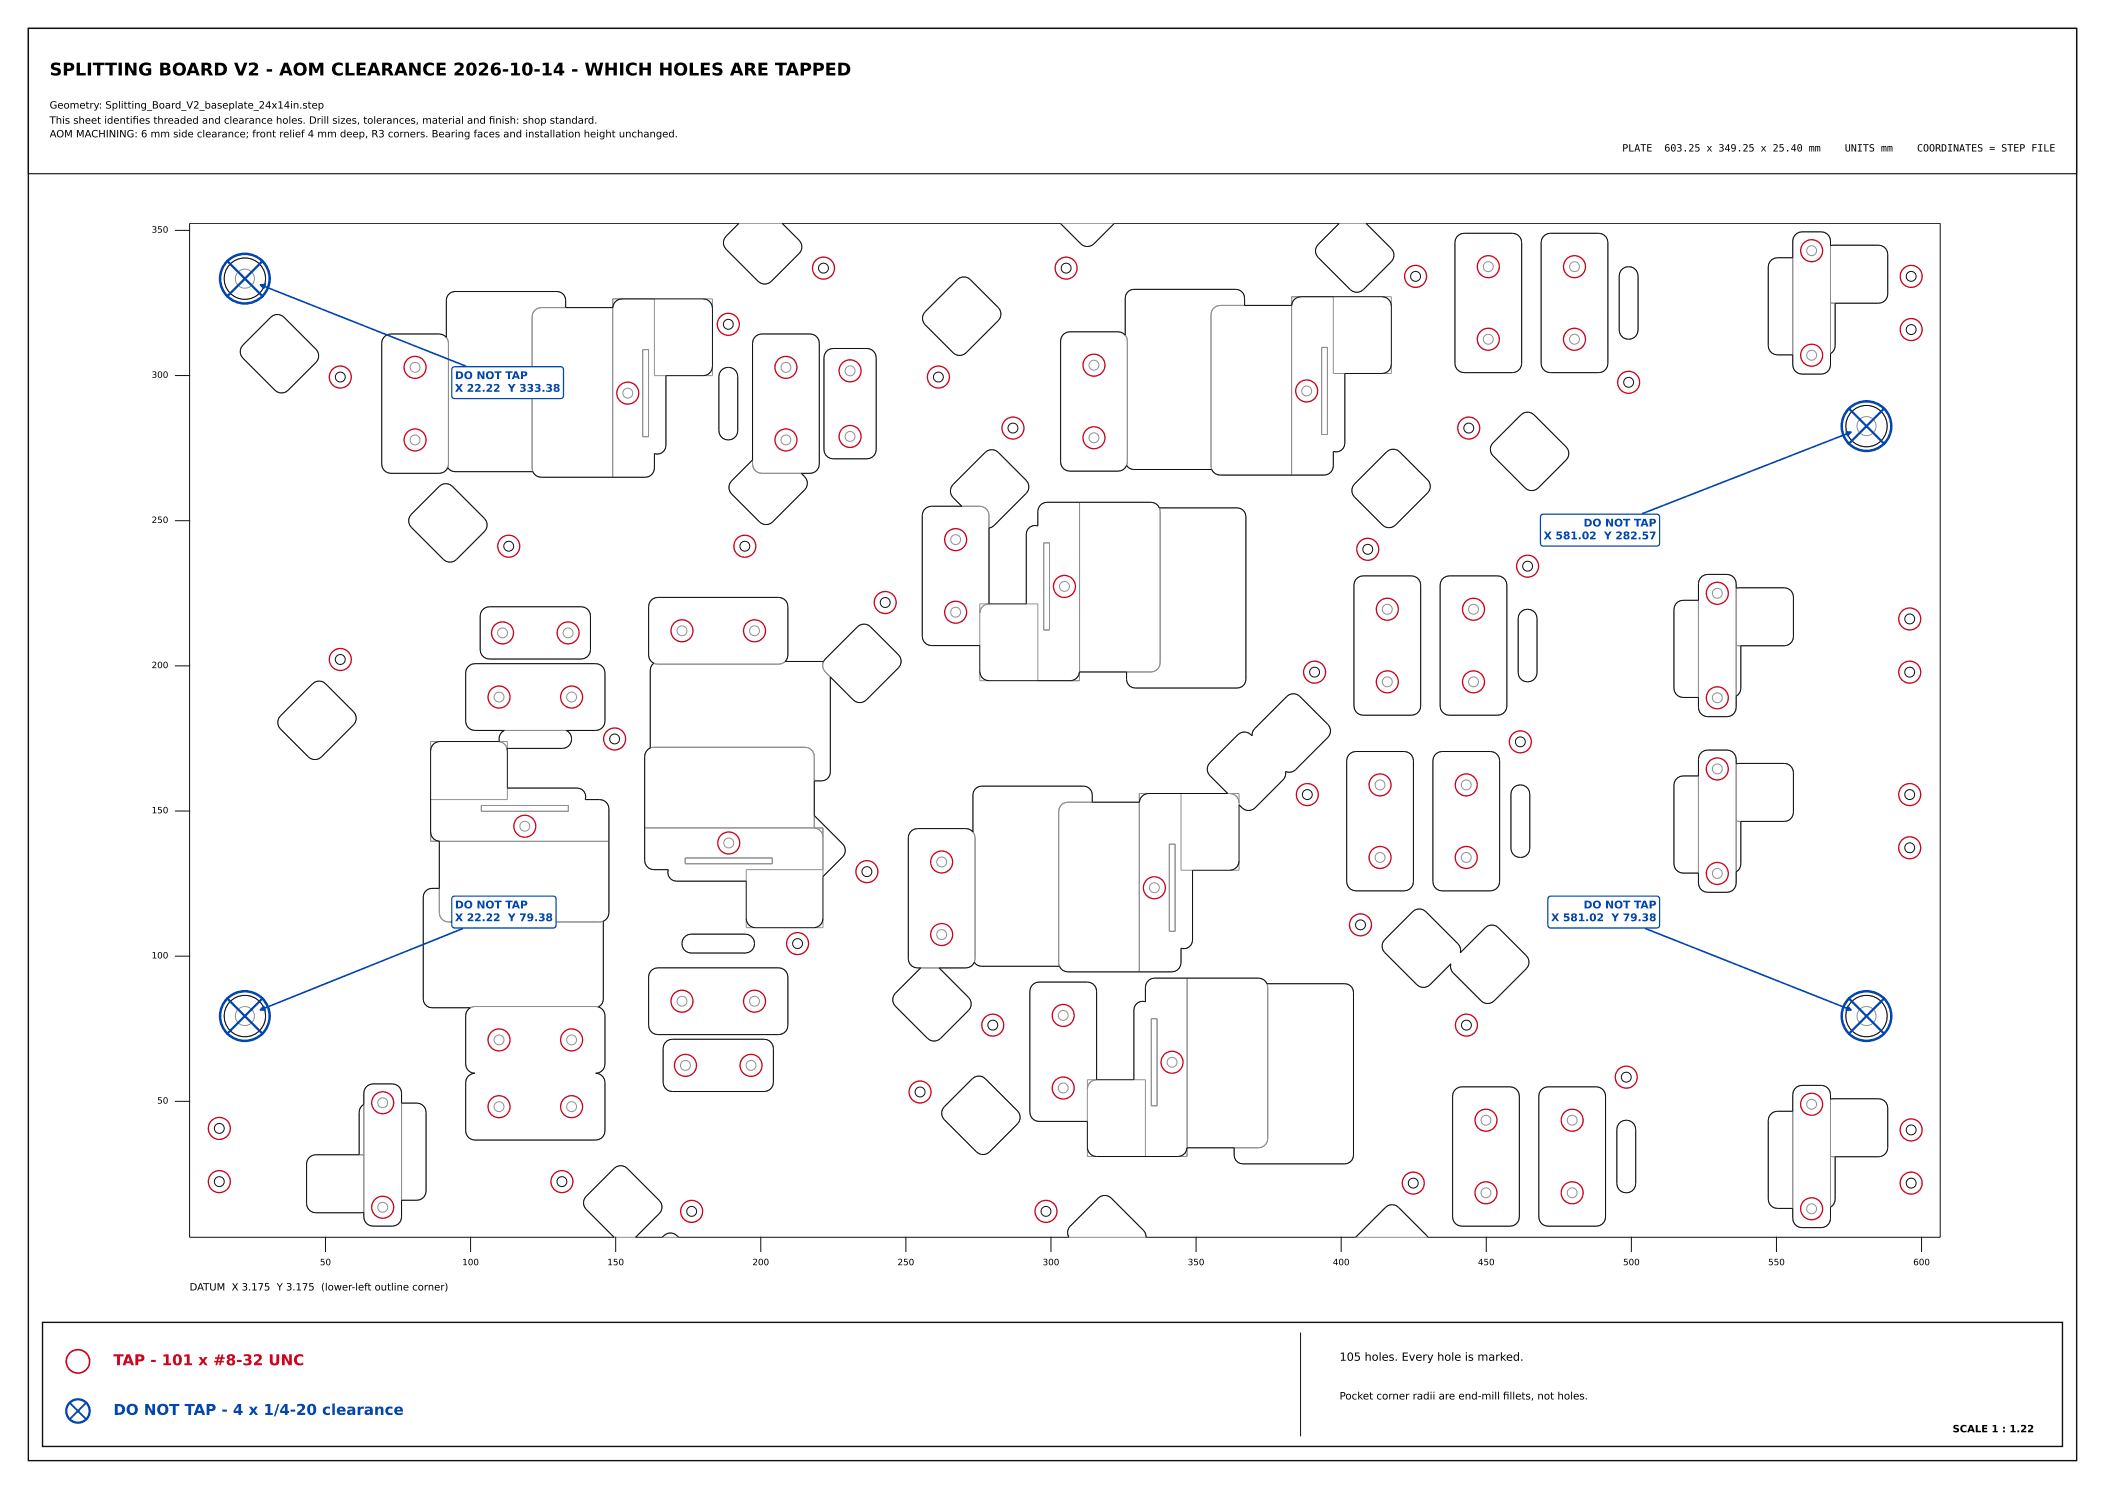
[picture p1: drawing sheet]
<svg xmlns="http://www.w3.org/2000/svg" width="594mm" height="420mm" viewBox="0 0 594 420" stroke-linecap="round" stroke-linejoin="round" font-family="sans-serif">
<g fill="none" stroke="#909090" stroke-width=".28">
<path d="M208.5 63h12.2l4.8 4.8a2.6 2.6 0 0 1 0 3.7l-7.9 7.9a2.6 2.6 0 0 1-3.6 0l-9.1-9.1a2.6 2.6 0 0 1 0-3.7zM299.2 63h15.3l-5.8 5.8a2.6 2.6 0 0 1-3.7 0zM372 68.9l5.9-5.9h7.6l7.1 7.1a2.6 2.6 0 0 1 0 3.7l-7.9 7.9a2.6 2.6 0 0 1-3.7 0l-9-9.1a2.6 2.6 0 0 1 0-3.7zM411.6 66.3l1.6-.5h13.6a2.6 2.6 0 0 1 2.6 2.6v34.1a2.6 2.6 0 0 1-2.6 2.6h-13.6a2.6 2.6 0 0 1-2.6-2.6v-34.1l.1-.8zM435.4 66.9l1.3-1 .8-.1h13.6a2.6 2.6 0 0 1 2.6 2.6v34.1a2.6 2.6 0 0 1-2.6 2.6h-13.6a2.6 2.6 0 0 1-2.6-2.6v-34.1zM457.4 76.3a2.68 2.68 0 0 1 3-1 2.68 2.68 0 0 1 1.8 2.5v15.3a2.66 2.66 0 0 1-2.6 2.6 2.66 2.66 0 0 1-2.7-2.6v-15.3zM505.9 72.7h-4.3a2.6 2.6 0 0 0-2.6 2.6v22.2a2.6 2.6 0 0 0 2.6 2.6h4.3M507 65.9l1.5-.5h5.4a2.6 2.6 0 0 1 2.6 2.6v34.9a2.6 2.6 0 0 1-2.6 2.6h-5.4a2.6 2.6 0 0 1-2.6-2.6v-34.9l.1-.8zM516.5 69.3l13.6-.1a2.6 2.6 0 0 1 2.6 2.6v11.1a2.6 2.6 0 0 1-2.6 2.6l-13.6-.1M68.5 97.3l7.9-7.8a2.6 2.6 0 0 1 3.7 0l9.1 9a2.6 2.6 0 0 1 0 3.7l-7.9 7.9a2.6 2.6 0 0 1-3.7 0l-9.1-9.1a2.6 2.6 0 0 1 0-3.7zM126.5 96.8a2.6 2.6 0 0 0-2.6-2.6h-13.6a2.6 2.6 0 0 0-2.6 2.6v34.1a2.6 2.6 0 0 0 2.6 2.6h13.6a2.6 2.6 0 0 0 2.6-2.6M126.5 96.8v34.1"/>
<path d="M159.6 86.8a3.8 3.8 0 0 0-1-4.1l-1.4-.5h-28.8a2.46 2.46 0 0 0-2.5 2.5v10.4l.6 1.7M175.5 84.3a2.6 2.6 0 0 0-2.6 2.5h-20.2a2.6 2.6 0 0 0-2.6 2.6v42.6M181.4 98.6h1.6v24.6h-1.6zM198.4 84.3h2.6v2.6a2.6 2.6 0 0 0-2.6-2.6zM212.9 95.3l1.3-1 .8-.1h13.6a2.6 2.6 0 0 1 2.6 2.6v34.1a2.6 2.6 0 0 1-2.6 2.6h-13.6a2.6 2.6 0 0 1-2.6-2.6v-34.1zM233 99.4l1.3-1 .8-.1h9.5a2.6 2.6 0 0 1 2.6 2.6v25.9a2.6 2.6 0 0 1-2.6 2.6h-9.5a2.6 2.6 0 0 1-2.6-2.6v-25.9zM261.1 87.9l9-9a2.6 2.6 0 0 1 3.7 0l7.9 7.9a2.6 2.6 0 0 1 0 3.6l-9.1 9.1a2.6 2.6 0 0 1-3.6 0l-7.9-7.9a2.6 2.6 0 0 1 0-3.7zM318.1 96.2a2.6 2.6 0 0 0-2.6-2.6h-13.6a2.6 2.6 0 0 0-2.6 2.6v34.1a2.6 2.6 0 0 0 2.6 2.6h13.6a2.6 2.6 0 0 0 2.6-2.6M318.1 96.2v34.1M351.2 86.1a3.8 3.8 0 0 0-1-4l-1.5-.5h-28.7a2.46 2.46 0 0 0-2.5 2.5v10.4l.6 1.7M364.5 86.1v47.9M364.5 86.1v-2.4h11.7v21.6h3.3v19.7a2.46 2.46 0 0 1-3.3 2.3v4.1a2.6 2.6 0 0 1-2.6 2.6h-29.3a2.6 2.6 0 0 1-2.6-2.6"/>
<path d="M364.5 86.1h-20.2a2.6 2.6 0 0 0-2.6 2.6v42.7M367.1 83.7a2.6 2.6 0 0 0-2.6 2.4M372.9 98h1.7v24.6h-1.7zM390 83.7h2.6v2.6a2.6 2.6 0 0 0-2.6-2.6zM517.9 85.5v12a2.6 2.6 0 0 1-1.4 2.3M198.4 106a2.6 2.6 0 0 0 2.6-2.6v2.6zM203.9 104.1a2.67 2.67 0 0 1 4.3 2.1v15.3a2.66 2.66 0 0 1-2.7 2.6 2.66 2.66 0 0 1-2.6-2.6v-15.3l.1-.8zM390 105.3a2.6 2.6 0 0 0 2.6-2.6v2.6zM124 137.2a2.6 2.6 0 0 1 3.6 0l9.1 9a2.6 2.6 0 0 1 0 3.7l-7.9 7.9a2.6 2.6 0 0 1-3.7 0l-9-9.1a2.6 2.6 0 0 1 0-3.6zM126.5 130.9l-.2 1a2.46 2.46 0 0 0 2.1 1.1h22l-.3-1M150.1 132a2.6 2.6 0 0 0 2.6 2.6h29.4a2.6 2.6 0 0 0 2.6-2.6v-4a2.46 2.46 0 0 0 3.2-2.4v-19.6h-3.2v-21.7h-11.8v50.3M212.4 129.7l-6 6a2.6 2.6 0 0 0 0 3.6l7.9 7.9a2.6 2.6 0 0 0 3.7 0l9.1-9a2.6 2.6 0 0 0 0-3.7l-1-1"/>
<path d="M318.1 130.3l-.2 1a2.46 2.46 0 0 0 2.1 1.1h21.9l-.2-1M382.2 136.5l9.1-9a2.6 2.6 0 0 1 3.7 0l7.9 7.8a2.6 2.6 0 0 1 0 3.7l-9.1 9.1a2.6 2.6 0 0 1-3.7 0l-7.9-7.9a2.6 2.6 0 0 1 0-3.7zM421.3 124.9l7.9-7.9a2.6 2.6 0 0 1 3.7 0l9 9.1a2.6 2.6 0 0 1 0 3.7l-7.8 7.8a2.6 2.6 0 0 1-3.7 0l-9.1-9a2.6 2.6 0 0 1 0-3.7zM261.3 143.3l1.5-.5h13.7a2.6 2.6 0 0 1 2.6 2.6v24.9h-2.6v11.8h-13.7a2.6 2.6 0 0 1-2.6-2.6v-34.1l.2-.8zM271.4 142.8l-2.5-2.5a2.6 2.6 0 0 1 0-3.6l9.1-9.1a2.6 2.6 0 0 1 3.7 0l7.9 7.9a2.6 2.6 0 0 1 0 3.7l-9.1 9-1.4 .8M294.5 153.1h1.7v24.6h-1.7zM304.6 141.7v50.3h-11.7v-21.7h-3.3v-19.6a2.46 2.46 0 0 1 3.3-2.4v-4a2.6 2.6 0 0 1 2.6-2.6h29.3a2.6 2.6 0 0 1 2.6 2.6M327.4 144.3v42.6a2.6 2.6 0 0 1-2.6 2.6h-20.2a2.6 2.6 0 0 1-2.6 2.5M327.4 144.3l-.2-1h21.9a2.46 2.46 0 0 1 2.5 2.4v45.9a2.46 2.46 0 0 1-2.5 2.5h-28.7a2.46 2.46 0 0 1-2.5-2.5v-2.1M136 172.2l1.3-.9 .8-.2h25.9a2.6 2.6 0 0 1 2.6 2.6v9.6a2.6 2.6 0 0 1-2.6 2.6h-25.9a2.6 2.6 0 0 1-2.6-2.6v-9.6zM279.1 170.3a2.6 2.6 0 0 0-2.6 2.6M383.1 162.9l1.6-.5h13.6a2.6 2.6 0 0 1 2.6 2.6v34.1a2.6 2.6 0 0 1-2.6 2.6h-13.6a2.6 2.6 0 0 1-2.6-2.6v-34.1l.1-.8z"/>
<path d="M407.5 162.9l1.5-.5h13.6a2.6 2.6 0 0 1 2.6 2.6v34.1a2.6 2.6 0 0 1-2.6 2.6h-13.6a2.6 2.6 0 0 1-2.6-2.6v-34.1l.1-.8zM429.5 172.3a2.67 2.67 0 0 1 4.2 2.2v15.2a2.66 2.66 0 0 1-2.6 2.6 2.66 2.66 0 0 1-2.7-2.6v-15.2l.1-.9zM479.3 169.3h-4.3a2.6 2.6 0 0 0-2.6 2.6v22.2a2.6 2.6 0 0 0 2.6 2.6h4.3M480.3 162.5l1.6-.5h5.4a2.6 2.6 0 0 1 2.6 2.6v35a2.6 2.6 0 0 1-2.6 2.6h-5.4a2.6 2.6 0 0 1-2.6-2.6v-35l.1-.8zM489.9 165.9l13.6-.1a2.6 2.6 0 0 1 2.6 2.6v11.2a2.6 2.6 0 0 1-2.6 2.6l-13.6-.1M88.2 192.9a2.6 2.6 0 0 1 3.7 0l7.9 7.9a2.6 2.6 0 0 1 0 3.6l-9.1 9.1a2.6 2.6 0 0 1-3.7 0l-7.9-7.9a2.6 2.6 0 0 1 0-3.7zM131.9 188.3l1.3-1 .8-.1h34.1a2.6 2.6 0 0 1 2.6 2.6v13.6a2.6 2.6 0 0 1-2.6 2.6h-34.1a2.6 2.6 0 0 1-2.6-2.6v-13.6zM185.6 187.3a2.6 2.6 0 0 1-2.6-2.6v-13.6a2.6 2.6 0 0 1 2.6-2.6h34.1a2.6 2.6 0 0 1 2.6 2.6v13.6a2.6 2.6 0 0 1-2.6 2.6M185.6 187.3l-1.1-.2-.9 1.2-.1 .7v22l1-.2M185.6 187.3h34.1M219.7 187.3l1.3-.3 .6-.4h10.8a2.6 2.6 0 0 0 .5 2.9M232.9 185.9l9.1-9.1a2.6 2.6 0 0 1 3.6 0l7.9 7.9a2.6 2.6 0 0 1 0 3.7l-9 9a2.6 2.6 0 0 1-3.7 0l-7.9-7.9a2.6 2.6 0 0 1 0-3.6z"/>
<path d="M232.9 189.5l1.4 1.5v26.8a2.46 2.46 0 0 1-2.5 2.5h-2M276.5 189.4a2.6 2.6 0 0 0 2.6 2.6h-2.6zM491.2 182.2v11.9a2.6 2.6 0 0 1-1.3 2.3M121.5 209.2h2.6a2.6 2.6 0 0 0-2.6 2.6zM140.6 209.2h2.6v2.6a2.6 2.6 0 0 0-2.6-2.6zM142.3 206a2.69 2.69 0 0 0-1.4 3.2 2.6 2.6 0 0 1 2.2 1.9h15.6a2.68 2.68 0 0 0 2.5-2.1 2.68 2.68 0 0 0-1.4-3M184.5 210.8h42.7a2.6 2.6 0 0 1 2.6 2.6v20.2M184.5 210.8a2.6 2.6 0 0 0-2.6 2.6v29.3a2.6 2.6 0 0 0 2.6 2.6h4.1a2.46 2.46 0 0 0 2.3 3.3h19.7v-3.3h21.6M341.4 215.1l7.9-7.9a2.66 2.66 0 0 1 4 .3l.3-1.4 .5-.6 9-9.1a2.6 2.6 0 0 1 3.7 0l7.9 7.9a2.6 2.6 0 0 1 0 3.7l-9.1 9.1a2.6 2.6 0 0 1-2.8 .5 2.6 2.6 0 0 1-.7 2.4l-7.9 7.9a2.89 2.89 0 0 1-4.6-.9v-3.2h-3.2l-5-5a2.6 2.6 0 0 1 0-3.7zM381.1 212.5l1.5-.5h13.6a2.6 2.6 0 0 1 2.6 2.6v34.1a2.6 2.6 0 0 1-2.6 2.6h-13.6a2.6 2.6 0 0 1-2.6-2.6v-34.1l.1-.8zM404.8 213l1.3-.9 .8-.1h13.7a2.6 2.6 0 0 1 2.6 2.6v34.1a2.6 2.6 0 0 1-2.6 2.6h-13.7a2.6 2.6 0 0 1-2.6-2.6v-34.1zM479.3 218.9h-4.3a2.6 2.6 0 0 0-2.6 2.6v22.2a2.6 2.6 0 0 0 2.6 2.6h4.3"/>
<path d="M479.8 212.6l1.3-.9 .8-.1h5.4a2.6 2.6 0 0 1 2.6 2.6v34.9a2.6 2.6 0 0 1-2.6 2.6h-5.4a2.6 2.6 0 0 1-2.6-2.6v-34.9zM489.9 215.4l13.6-.1a2.6 2.6 0 0 1 2.6 2.6v11.2a2.6 2.6 0 0 1-2.6 2.6l-13.6-.1M121.5 234.7a2.6 2.6 0 0 0 2.5 2.6v20.2a2.6 2.6 0 0 0 2.6 2.6h42.6M135.8 227.2h24.6v1.6h-24.6zM171.8 237.3h-50.3v-11.8h21.7v-3.2h19.6a2.46 2.46 0 0 1 2.4 3.2h4a2.6 2.6 0 0 1 2.6 2.6v29.4a2.6 2.6 0 0 1-2.6 2.6M181.9 233.5h47.9M229.8 233.6a2.6 2.6 0 0 1 2.4 2.5M229.8 230l8 8a2.6 2.6 0 0 1 0 3.7l-5.6 5.6v-13.8h-2.4M275.1 236.3a2.6 2.6 0 0 0-2.6-2.6h-13.6a2.6 2.6 0 0 0-2.6 2.6v34.1a2.6 2.6 0 0 0 2.6 2.6h13.6a2.6 2.6 0 0 0 2.6-2.6M275.1 236.3v34.1M308.2 226.3a3.8 3.8 0 0 0-1-4.1l-1.4-.5h-28.8a2.46 2.46 0 0 0-2.5 2.5v10.5l.6 1.6M324.1 223.8a2.6 2.6 0 0 0-2.6 2.5h-20.2a2.6 2.6 0 0 0-2.6 2.6v42.6"/>
<path d="M330 238.1h1.6v24.6h-1.6zM347 223.8a2.6 2.6 0 0 1 2.6 2.6M426.9 222.5a2.68 2.68 0 0 1 2.9-1 2.68 2.68 0 0 1 1.9 2.5v15.3a2.66 2.66 0 0 1-2.7 2.6 2.66 2.66 0 0 1-2.6-2.6v-15.3zM491.2 231.7v12a2.6 2.6 0 0 1-1.3 2.2M124 250.6a3.8 3.8 0 0 0-4.1 1l-.5 1.4v28.8a2.46 2.46 0 0 0 2.5 2.5h10.8l1.3-.4M193.4 242h24.5v1.6h-24.5zM210.6 259.1a2.6 2.6 0 0 0 2.6 2.6h-2.6zM347 245.5a2.6 2.6 0 0 0 2.6-2.6v2.6zM398.7 257.1a2.6 2.6 0 0 1 3.6 0l9.1 9.1a2.6 2.6 0 0 1 .7 2.5l7-7a2.6 2.6 0 0 1 3.7 0l7.9 7.9a2.6 2.6 0 0 1 0 3.6l-9.1 9.1a2.6 2.6 0 0 1-3.6 0l-7.9-7.9a2.6 2.6 0 0 1-.7-2.5l-5.9 5.9a2.6 2.6 0 0 1-3.7 0l-9-9.1a2.6 2.6 0 0 1 0-3.7zM169.2 260.1l1-.3v22a2.46 2.46 0 0 1-1.3 2.2l-.8-.1M184.1 273.5l1.5-.5h34.1a2.6 2.6 0 0 1 2.6 2.6v13.6a2.6 2.6 0 0 1-2.6 2.6h-34.1a2.6 2.6 0 0 1-2.6-2.6v-13.6l.2-.8zM193.5 264l1.5-.5h15.3a2.66 2.66 0 0 1 2.6 2.7 2.66 2.66 0 0 1-2.6 2.6h-15.3a2.67 2.67 0 0 1-2.5-1.9 2.67 2.67 0 0 1 1-2.9z"/>
<path d="M229.6 261.7a2.6 2.6 0 0 0 2.6-2.6v2.6zM259.8 273l-7.1 7.2a2.6 2.6 0 0 0 0 3.6l9 9.1a2.6 2.6 0 0 0 3.7 0l7.9-7.9a2.6 2.6 0 0 0 0-3.7l-8.3-8.3M275.1 270.4l-.2 1a2.46 2.46 0 0 0 2.1 1.2h22l-.3-1.1M291.1 278.1l1.3-1 .8-.1h13.6a2.6 2.6 0 0 1 2.6 2.6v25h-2.6v11.7h-13.6a2.6 2.6 0 0 1-2.6-2.6v-34.1zM298.7 271.5a2.6 2.6 0 0 0 2.6 2.6h29.4a2.6 2.6 0 0 0 2.6-2.6v-4a2.46 2.46 0 0 0 3.2-2.4v-19.6h-3.2v-21.7h-11.8v50.3M335 275.9v47.9M357.7 278.5v42.7a2.6 2.6 0 0 1-2.6 2.6h-20.1M357.7 278.5a2.6 2.6 0 0 0-2.6-2.6h-29.3a2.6 2.6 0 0 0-2.6 2.6v4.1a2.46 2.46 0 0 0-3.2 2.3v19.7h3.2v21.6h11.8v-2.4M357.7 278.5l-.2-1h22a2.46 2.46 0 0 1 2.4 2.4v45.9a2.46 2.46 0 0 1-2.4 2.5h-28.8a2.46 2.46 0 0 1-2.4-2.5v-2M134 283.9a2.6 2.6 0 0 0-2.6 2.6v13.6a2.6 2.6 0 0 0 2.6 2.6 2.6 2.6 0 0 0-2.6 2.6v13.7a2.6 2.6 0 0 0 2.6 2.6h34.1a2.6 2.6 0 0 0 2.6-2.6v-13.7a2.6 2.6 0 0 0-2.6-2.6 2.6 2.6 0 0 0 2.6-2.6v-13.6a2.6 2.6 0 0 0-2.6-2.6M134 283.9h34.1M188.2 293.6l1.5-.5h25.9a2.6 2.6 0 0 1 2.6 2.6v9.6a2.6 2.6 0 0 1-2.6 2.6h-25.9a2.6 2.6 0 0 1-2.6-2.6v-9.6l.1-.8z"/>
<path d="M324.9 287.3h1.6v24.6h-1.6zM102.7 311.5a2.6 2.6 0 0 0-1.3 2.2v12M103.2 306.8l.5-.6 1.6-.5h5.4a2.6 2.6 0 0 1 2.6 2.6v35a2.6 2.6 0 0 1-2.6 2.6h-5.4a2.6 2.6 0 0 1-2.6-2.6v-35zM113.3 311.2h4.3a2.6 2.6 0 0 1 2.6 2.5v22.3a2.6 2.6 0 0 1-2.6 2.6h-4.3M274.4 304.3a2.6 2.6 0 0 1 3.6 0l9.1 9a2.6 2.6 0 0 1 0 3.7l-7.9 7.9a2.6 2.6 0 0 1-3.6 0l-9.1-9.1a2.6 2.6 0 0 1 0-3.6zM309.4 304.6a2.6 2.6 0 0 0-2.6 2.6M411 307.1l1.5-.5h13.6a2.6 2.6 0 0 1 2.6 2.6v34.1a2.6 2.6 0 0 1-2.6 2.6h-13.6a2.6 2.6 0 0 1-2.6-2.6v-34.1l.1-.8zM435.3 307.1l1.5-.5h13.7a2.6 2.6 0 0 1 2.6 2.6v34.1a2.6 2.6 0 0 1-2.6 2.6h-13.7a2.6 2.6 0 0 1-2.6-2.6v-34.1l.2-.8zM457.3 316.5a2.67 2.67 0 0 1 4.3 2.1v15.3a2.66 2.66 0 0 1-2.7 2.6 2.66 2.66 0 0 1-2.7-2.6v-15.3l.2-.8zM505.9 313.5h-4.3a2.6 2.6 0 0 0-2.6 2.6v22.2a2.6 2.6 0 0 0 2.6 2.6h4.3M507 306.6l1.5-.4h5.4a2.6 2.6 0 0 1 2.6 2.6v34.9a2.6 2.6 0 0 1-2.6 2.6h-5.4a2.6 2.6 0 0 1-2.6-2.6v-34.9l.1-.9zM516.5 310l13.6-.1a2.6 2.6 0 0 1 2.6 2.6v11.2a2.6 2.6 0 0 1-2.6 2.6l-13.6-.1"/>
<path d="M102.7 325.8l-13.6-.1a2.6 2.6 0 0 0-2.6 2.6v11.2a2.6 2.6 0 0 0 2.6 2.6l13.6-.1M165.4 337.4l7.9-7.8a2.6 2.6 0 0 1 3.7 0l9.1 9a2.6 2.6 0 0 1 0 3.7l-6.7 6.7h-6.1l-7.9-7.9a2.6 2.6 0 0 1 0-3.7zM306.8 323.6a2.6 2.6 0 0 0 2.6 2.6h-2.6zM309.9 338a2.6 2.6 0 0 1 3.7 0l9 9 .7 1.3 .1 .7h-21.8a2.6 2.6 0 0 1 .4-3.2zM335 323.8a2.6 2.6 0 0 1-2.6 2.4M517.9 326.3v12a2.6 2.6 0 0 1-1.4 2.2M186.9 349a2.78 2.78 0 0 1 4.6 0zM382.5 349l8.5-8.4a2.6 2.6 0 0 1 3.6 0l8.4 8.4z"/>
<circle cx="69.1" cy="78.6" r="5.9"/>
<circle cx="69.1" cy="78.6" r="2.7"/>
<circle cx="420" cy="75.2" r="1.41"/>
<circle cx="444.3" cy="75.2" r="1.41"/>
<circle cx="511.2" cy="70.7" r="1.41"/>
<circle cx="420" cy="95.7" r="1.41"/>
<circle cx="444.3" cy="95.7" r="1.41"/>
<circle cx="117.1" cy="103.6" r="1.41"/>
<circle cx="177.1" cy="110.9" r="1.41"/>
<circle cx="221.8" cy="103.6" r="1.41"/>
<circle cx="239.9" cy="104.6" r="1.41"/>
<circle cx="308.7" cy="103" r="1.41"/>
<circle cx="368.7" cy="110.3" r="1.41"/>
<circle cx="511.2" cy="100.2" r="1.41"/>
<circle cx="117.1" cy="124.1" r="1.41"/>
<circle cx="221.8" cy="124.1" r="1.41"/>
<circle cx="239.9" cy="123.1" r="1.41"/>
<circle cx="308.7" cy="123.5" r="1.41"/>
<circle cx="526.7" cy="120.2" r="5.9"/>
<circle cx="526.7" cy="120.2" r="2.7"/>
<circle cx="269.7" cy="152.2" r="1.41"/>
<circle cx="141.8" cy="178.5" r="1.41"/>
<circle cx="160.3" cy="178.5" r="1.41"/>
<circle cx="192.4" cy="177.9" r="1.41"/>
<circle cx="212.9" cy="177.9" r="1.41"/>
<circle cx="269.7" cy="172.7" r="1.41"/>
<circle cx="300.4" cy="165.4" r="1.41"/>
<circle cx="391.5" cy="171.9" r="1.41"/>
<circle cx="415.8" cy="171.9" r="1.41"/>
<circle cx="484.6" cy="167.3" r="1.41"/>
<circle cx="140.8" cy="196.6" r="1.41"/>
<circle cx="161.3" cy="196.6" r="1.41"/>
<circle cx="391.5" cy="192.3" r="1.41"/>
<circle cx="415.8" cy="192.3" r="1.41"/>
<circle cx="484.6" cy="196.8" r="1.41"/>
<circle cx="484.6" cy="216.9" r="1.41"/>
<circle cx="148.1" cy="233.1" r="1.41"/>
<circle cx="205.6" cy="237.8" r="1.41"/>
<circle cx="389.4" cy="221.4" r="1.41"/>
<circle cx="413.8" cy="221.4" r="1.41"/>
<circle cx="265.7" cy="243.1" r="1.41"/>
<circle cx="325.7" cy="250.4" r="1.41"/>
<circle cx="389.4" cy="241.9" r="1.41"/>
<circle cx="413.8" cy="241.9" r="1.41"/>
<circle cx="484.6" cy="246.4" r="1.41"/>
<circle cx="265.7" cy="263.6" r="1.41"/>
<circle cx="69.1" cy="286.6" r="5.9"/>
<circle cx="69.1" cy="286.6" r="2.7"/>
<circle cx="140.8" cy="293.3" r="1.41"/>
<circle cx="161.3" cy="293.3" r="1.41"/>
<circle cx="192.4" cy="282.4" r="1.41"/>
<circle cx="212.9" cy="282.4" r="1.41"/>
<circle cx="300" cy="286.4" r="1.41"/>
<circle cx="330.7" cy="299.6" r="1.41"/>
<circle cx="526.7" cy="286.6" r="5.9"/>
<circle cx="526.7" cy="286.6" r="2.7"/>
<circle cx="108" cy="311.1" r="1.41"/>
<circle cx="140.8" cy="312.2" r="1.41"/>
<circle cx="161.3" cy="312.2" r="1.41"/>
<circle cx="193.4" cy="300.5" r="1.41"/>
<circle cx="211.9" cy="300.5" r="1.41"/>
<circle cx="300" cy="306.9" r="1.41"/>
<circle cx="419.3" cy="316" r="1.41"/>
<circle cx="443.6" cy="316" r="1.41"/>
<circle cx="511.2" cy="311.5" r="1.41"/>
<circle cx="419.3" cy="336.5" r="1.41"/>
<circle cx="443.6" cy="336.5" r="1.41"/>
<circle cx="108" cy="340.5" r="1.41"/>
<circle cx="511.2" cy="341" r="1.41"/>
</g>
<g fill="none" stroke="#101010" stroke-width=".28">
<path d="M49.5 65h4M53.5 63h155l-3.6 3.6a2.6 2.6 0 0 0 0 3.7l9.1 9.1a2.6 2.6 0 0 0 3.6 0l7.9-7.9a2.6 2.6 0 0 0 0-3.7l-4.8-4.8h78.5l5.8 5.8a2.6 2.6 0 0 0 3.7 0l5.8-5.8h63.4l-5.9 5.9a2.6 2.6 0 0 0 0 3.7l9 9.1a2.6 2.6 0 0 0 3.7 0l7.9-7.9a2.6 2.6 0 0 0 0-3.7l-7.1-7.1h162v286h-144.5l-8.4-8.4a2.6 2.6 0 0 0-3.6 0l-8.5 8.4h-59.1l-.1-.7-.7-1.3-9-9a2.6 2.6 0 0 0-3.7 0l-7.9 7.8a2.6 2.6 0 0 0-.4 3.2h-110.1a2.77 2.77 0 0 0-4.6 0h-7.5l6.7-6.7a2.6 2.6 0 0 0 0-3.7l-9.1-9a2.6 2.6 0 0 0-3.7 0l-7.9 7.8a2.6 2.6 0 0 0 0 3.7l7.9 7.9h-119.8zM411.6 66.3l1.6-.5h13.6a2.6 2.6 0 0 1 2.6 2.6v34.1a2.6 2.6 0 0 1-2.6 2.6h-13.6a2.6 2.6 0 0 1-2.6-2.6v-34.1l.1-.8zM435.4 66.9l1.3-1 .8-.1h13.6a2.6 2.6 0 0 1 2.6 2.6v34.1a2.6 2.6 0 0 1-2.6 2.6h-13.6a2.6 2.6 0 0 1-2.6-2.6v-34.1zM457.4 76.3a2.68 2.68 0 0 1 3-1 2.68 2.68 0 0 1 1.8 2.5v15.3a2.66 2.66 0 0 1-2.6 2.6 2.66 2.66 0 0 1-2.7-2.6v-15.3zM507 65.9l1.5-.5h5.4a2.6 2.6 0 0 1 2.6 2.6v1.3l13.6-.1a2.6 2.6 0 0 1 2.6 2.6v11.1a2.6 2.6 0 0 1-2.6 2.6h-12.2v12a2.6 2.6 0 0 1-1.4 2.3v3.1a2.6 2.6 0 0 1-2.6 2.6h-5.4a2.6 2.6 0 0 1-2.6-2.6v-2.8h-4.3a2.6 2.6 0 0 1-2.6-2.6v-22.2a2.6 2.6 0 0 1 2.6-2.6h4.3v-4.7l.1-.8zM68.5 97.3l7.9-7.8a2.6 2.6 0 0 1 3.7 0l9.1 9a2.6 2.6 0 0 1 0 3.7l-7.9 7.9a2.6 2.6 0 0 1-3.7 0l-9.1-9.1a2.6 2.6 0 0 1 0-3.7zM108.2 95.3l1.3-1 .8-.1h13.6l1.5 .4 .5 .5v-10.4a2.46 2.46 0 0 1 2.5-2.5h28.8a2.46 2.46 0 0 1 2.4 2.5v2.1h13.3a2.6 2.6 0 0 1 2.6-2.5h22.9a2.6 2.6 0 0 1 2.6 2.6v16.5a2.6 2.6 0 0 1-2.6 2.6h-10.5v19.6a2.46 2.46 0 0 1-3.2 2.4v4a2.6 2.6 0 0 1-2.6 2.6h-29.4a2.6 2.6 0 0 1-2.3-1.6h-22a2.46 2.46 0 0 1-2.1-1.1 2.6 2.6 0 0 1-2.4 1.6h-13.6a2.6 2.6 0 0 1-2.6-2.6v-34.1zM212.9 95.3l1.3-1 .8-.1h13.6a2.6 2.6 0 0 1 2.6 2.6v34.1a2.6 2.6 0 0 1-2.6 2.6h-2.5a3.2 3.2 0 0 1 1.5 4l-9.6 9.7a2.6 2.6 0 0 1-3.7 0l-7.9-7.9a2.6 2.6 0 0 1 0-3.6l6-6v-32.9zM233 99.4l1.3-1 .8-.1h9.5a2.6 2.6 0 0 1 2.6 2.6v25.9a2.6 2.6 0 0 1-2.6 2.6h-9.5a2.6 2.6 0 0 1-2.6-2.6v-25.9zM261.1 87.9l9-9a2.6 2.6 0 0 1 3.7 0l7.9 7.9a2.6 2.6 0 0 1 0 3.6l-9.1 9.1a2.6 2.6 0 0 1-3.6 0l-7.9-7.9a2.6 2.6 0 0 1 0-3.7zM299.8 94.7l1.3-1 .8-.1h13.6l.8 .1 1.2 .8v-10.4a2.46 2.46 0 0 1 2.5-2.5h28.7a2.45 2.45 0 0 1 2.5 2.5v2h13.3a2.6 2.6 0 0 1 2.6-2.4h22.9a2.6 2.6 0 0 1 2.6 2.6v16.4a2.6 2.6 0 0 1-2.6 2.6h-10.5v19.7a2.46 2.46 0 0 1-3.3 2.3v4.1a2.6 2.6 0 0 1-2.6 2.6h-29.3a2.6 2.6 0 0 1-2.4-1.6h-21.9a2.46 2.46 0 0 1-2.1-1.1 2.6 2.6 0 0 1-2.4 1.6h-13.6a2.6 2.6 0 0 1-2.6-2.6v-34.1z"/>
<path d="M49.5 105.9h4M203.9 104.1a2.67 2.67 0 0 1 4.3 2.1v15.3a2.66 2.66 0 0 1-2.7 2.6 2.66 2.66 0 0 1-2.6-2.6v-15.3l.1-.8zM124 137.2a2.6 2.6 0 0 1 3.6 0l9.1 9a2.6 2.6 0 0 1 0 3.7l-7.9 7.9a2.6 2.6 0 0 1-3.7 0l-9-9.1a2.6 2.6 0 0 1 0-3.6zM382.2 136.5l9.1-9a2.6 2.6 0 0 1 3.7 0l7.9 7.8a2.6 2.6 0 0 1 0 3.7l-9.1 9.1a2.6 2.6 0 0 1-3.7 0l-7.9-7.9a2.6 2.6 0 0 1 0-3.7zM421.3 124.9l7.9-7.9a2.6 2.6 0 0 1 3.7 0l9 9.1a2.6 2.6 0 0 1 0 3.7l-7.8 7.8a2.6 2.6 0 0 1-3.7 0l-9.1-9a2.6 2.6 0 0 1 0-3.7zM49.5 146.9h4M261.3 143.3l1.5-.5h8.6l-2.5-2.5a2.6 2.6 0 0 1 0-3.6l9.1-9.1a2.6 2.6 0 0 1 3.7 0l7.9 7.9a2.6 2.6 0 0 1 0 3.7l-9.1 9-1.4 .8v21.3h10.5v-19.6a2.46 2.46 0 0 1 3.3-2.4v-4a2.6 2.6 0 0 1 2.6-2.6h29.3a2.6 2.6 0 0 1 2.4 1.6h21.9a2.46 2.46 0 0 1 2.5 2.4v45.9a2.46 2.46 0 0 1-2.5 2.5h-28.7a2.46 2.46 0 0 1-2.5-2.5v-2.1h-13.3a2.6 2.6 0 0 1-2.6 2.5h-22.9a2.6 2.6 0 0 1-2.6-2.6v-7.3h-13.7a2.6 2.6 0 0 1-2.6-2.6v-34.1l.2-.8zM136 172.2l1.3-.9 .8-.2h25.9a2.6 2.6 0 0 1 2.6 2.6v9.6a2.6 2.6 0 0 1-2.6 2.6h-25.9a2.6 2.6 0 0 1-2.6-2.6v-9.6zM184.1 169l1.5-.5h34.1a2.6 2.6 0 0 1 2.6 2.6v13.6l-.1 .7-.6 1.2h10.8l.5-.7 9.1-9.1a2.6 2.6 0 0 1 3.6 0l7.9 7.9a2.6 2.6 0 0 1 0 3.7l-9 9a2.6 2.6 0 0 1-3.7 0l-6.5-6.4v26.8a2.46 2.46 0 0 1-2.5 2.5h-2v9.7l8 8a2.6 2.6 0 0 1 0 3.7l-5.6 5.6v11.8a2.6 2.6 0 0 1-2.6 2.6h-16.4a2.6 2.6 0 0 1-2.6-2.6v-10.5h-19.7a2.46 2.46 0 0 1-2.3-3.3h-4.1a2.6 2.6 0 0 1-2.6-2.6v-29.3a2.6 2.6 0 0 1 1.6-2.4v-22l.1-.7 .9-1.2a2.6 2.6 0 0 1-1.5-2.4v-13.6l.2-.8zM383.1 162.9l1.6-.5h13.6a2.6 2.6 0 0 1 2.6 2.6v34.1a2.6 2.6 0 0 1-2.6 2.6h-13.6a2.6 2.6 0 0 1-2.6-2.6v-34.1l.1-.8zM407.5 162.9l1.5-.5h13.6a2.6 2.6 0 0 1 2.6 2.6v34.1a2.6 2.6 0 0 1-2.6 2.6h-13.6a2.6 2.6 0 0 1-2.6-2.6v-34.1l.1-.8zM429.5 172.3a2.67 2.67 0 0 1 4.2 2.2v15.2a2.66 2.66 0 0 1-2.6 2.6 2.66 2.66 0 0 1-2.7-2.6v-15.2l.1-.9z"/>
<path d="M480.3 162.5l1.6-.5h5.4a2.6 2.6 0 0 1 2.6 2.6v1.3l13.6-.1a2.6 2.6 0 0 1 2.6 2.6v11.2a2.6 2.6 0 0 1-2.6 2.6h-12.3v11.9a2.6 2.6 0 0 1-1.3 2.3v3.2a2.6 2.6 0 0 1-2.6 2.6h-5.4a2.6 2.6 0 0 1-2.6-2.6v-2.9h-4.3a2.6 2.6 0 0 1-2.6-2.6v-22.2a2.6 2.6 0 0 1 2.6-2.6h4.3v-4.7l.1-.8zM49.5 187.8h4M88.2 192.9a2.6 2.6 0 0 1 3.7 0l7.9 7.9a2.6 2.6 0 0 1 0 3.6l-9.1 9.1a2.6 2.6 0 0 1-3.7 0l-7.9-7.9a2.6 2.6 0 0 1 0-3.7zM131.9 188.3l1.3-1 .8-.1h34.1a2.6 2.6 0 0 1 2.6 2.6v13.6a2.6 2.6 0 0 1-2.6 2.6h-8.3a2.68 2.68 0 0 1 1.4 3 2.68 2.68 0 0 1-2.5 2.1h-15.6l.1 11.2h19.6a2.46 2.46 0 0 1 2.4 3.2h4a2.6 2.6 0 0 1 2.6 2.6v29.4a2.6 2.6 0 0 1-1.6 2.3v22a2.46 2.46 0 0 1-1.3 2.2 2.6 2.6 0 0 1 1.8 2.5v13.6a2.6 2.6 0 0 1-2.6 2.6 2.6 2.6 0 0 1 2.6 2.6v13.7a2.6 2.6 0 0 1-2.6 2.6h-34.1a2.6 2.6 0 0 1-2.6-2.6v-13.7a2.6 2.6 0 0 1 2.6-2.6 2.6 2.6 0 0 1-2.6-2.6v-13.6a2.6 2.6 0 0 1 1.3-2.2h-10.8a2.46 2.46 0 0 1-2.5-2.5v-28.8a2.46 2.46 0 0 1 2.5-2.4h2.1v-13.3a2.6 2.6 0 0 1-2.5-2.6v-22.9a2.6 2.6 0 0 1 2.6-2.6h16.8a2.69 2.69 0 0 1 1.4-3.2h-8.3a2.6 2.6 0 0 1-2.6-2.6v-13.6zM381.1 212.5l1.5-.5h13.6a2.6 2.6 0 0 1 2.6 2.6v34.1a2.6 2.6 0 0 1-2.6 2.6h-13.6a2.6 2.6 0 0 1-2.6-2.6v-34.1l.1-.8zM404.8 213l1.3-.9 .8-.1h13.7a2.6 2.6 0 0 1 2.6 2.6v34.1a2.6 2.6 0 0 1-2.6 2.6h-13.7a2.6 2.6 0 0 1-2.6-2.6v-34.1zM479.8 212.6l1.3-.9 .8-.1h5.4a2.6 2.6 0 0 1 2.6 2.6v1.2l13.6-.1a2.6 2.6 0 0 1 2.6 2.6v11.2a2.6 2.6 0 0 1-2.6 2.6h-12.3v12a2.6 2.6 0 0 1-1.3 2.2v3.2a2.6 2.6 0 0 1-2.6 2.6h-5.4a2.6 2.6 0 0 1-2.6-2.6v-2.8h-4.3a2.6 2.6 0 0 1-2.6-2.6v-22.2a2.6 2.6 0 0 1 2.6-2.6h4.3v-4.7zM49.5 228.8h4M256.8 234.8l1.3-1 .8-.1h13.6l1.5 .4 .5 .6v-10.5a2.46 2.46 0 0 1 2.5-2.5h28.8a2.46 2.46 0 0 1 2.4 2.5v2.1h13.3a2.6 2.6 0 0 1 2.6-2.5h22.3l-5-5a2.6 2.6 0 0 1 0-3.7l7.9-7.9a2.66 2.66 0 0 1 4 .3l.3-1.3 .5-.7 9-9.1a2.6 2.6 0 0 1 3.7 0l7.9 7.9a2.6 2.6 0 0 1 0 3.7l-9.1 9.1a2.6 2.6 0 0 1-2.8 .5 2.6 2.6 0 0 1-.7 2.4l-7.9 7.9a2.89 2.89 0 0 1-4.6-.9v15.9a2.6 2.6 0 0 1-2.6 2.6h-10.5v19.6a2.46 2.46 0 0 1-3.2 2.4v4a2.6 2.6 0 0 1-2.6 2.6h-29.4a2.6 2.6 0 0 1-2.3-1.5h-22a2.46 2.46 0 0 1-2.1-1.2 2.6 2.6 0 0 1-2.4 1.6h-7.5l8.3 8.3a2.6 2.6 0 0 1 0 3.7l-7.9 7.9a2.6 2.6 0 0 1-3.7 0l-9-9.1a2.6 2.6 0 0 1 0-3.6l7.1-7.2a2.79 2.79 0 0 1-3.5-2.6v-34.1zM426.9 222.5a2.68 2.68 0 0 1 2.9-1 2.68 2.68 0 0 1 1.9 2.5v15.3a2.66 2.66 0 0 1-2.7 2.6 2.66 2.66 0 0 1-2.6-2.6v-15.3zM398.7 257.1a2.6 2.6 0 0 1 3.6 0l9.1 9.1a2.6 2.6 0 0 1 .7 2.5l7-7a2.6 2.6 0 0 1 3.7 0l7.9 7.9a2.6 2.6 0 0 1 0 3.6l-9.1 9.1a2.6 2.6 0 0 1-3.6 0l-7.9-7.9a2.6 2.6 0 0 1-.7-2.5l-5.9 5.9a2.6 2.6 0 0 1-3.7 0l-9-9.1a2.6 2.6 0 0 1 0-3.7zM49.5 269.7h4"/>
<path d="M184.1 273.5l1.5-.5h34.1a2.6 2.6 0 0 1 2.6 2.6v13.6a2.6 2.6 0 0 1-2.6 2.6h-34.1a2.6 2.6 0 0 1-2.6-2.6v-13.6l.2-.8zM193.5 264l1.5-.5h15.3a2.66 2.66 0 0 1 2.6 2.7 2.66 2.66 0 0 1-2.6 2.6h-15.3a2.67 2.67 0 0 1-2.5-1.9 2.67 2.67 0 0 1 1-2.9zM291.1 278.1l1.3-1 .8-.1h13.6a2.6 2.6 0 0 1 2.6 2.6v25h10.6v-19.7a2.46 2.46 0 0 1 3.2-2.3v-4.1a2.6 2.6 0 0 1 2.6-2.6h29.3a2.6 2.6 0 0 1 2.4 1.6h22a2.46 2.46 0 0 1 2.4 2.4v45.9a2.46 2.46 0 0 1-2.4 2.5h-28.8a2.46 2.46 0 0 1-2.4-2.5v-2h-13.3a2.6 2.6 0 0 1-2.6 2.4h-23a2.6 2.6 0 0 1-2.6-2.6v-7.3h-13.6a2.6 2.6 0 0 1-2.6-2.6v-34.1zM188.2 293.6l1.5-.5h25.9a2.6 2.6 0 0 1 2.6 2.6v9.6a2.6 2.6 0 0 1-2.6 2.6h-25.9a2.6 2.6 0 0 1-2.6-2.6v-9.6l.1-.8zM49.5 310.7h4M103.2 306.8l.5-.6 1.6-.5h5.4a2.6 2.6 0 0 1 2.6 2.6v2.9h4.3a2.6 2.6 0 0 1 2.6 2.5v22.3a2.6 2.6 0 0 1-2.6 2.6h-4.3v4.7a2.6 2.6 0 0 1-2.6 2.6h-5.4a2.6 2.6 0 0 1-2.6-2.6v-1.3l-13.6 .1a2.6 2.6 0 0 1-2.6-2.6v-11.2a2.6 2.6 0 0 1 2.6-2.6h12.3v-12a2.6 2.6 0 0 1 1.3-2.2v-3.2zM274.4 304.3a2.6 2.6 0 0 1 3.6 0l9.1 9a2.6 2.6 0 0 1 0 3.7l-7.9 7.9a2.6 2.6 0 0 1-3.6 0l-9.1-9.1a2.6 2.6 0 0 1 0-3.6zM411 307.1l1.5-.5h13.6a2.6 2.6 0 0 1 2.6 2.6v34.1a2.6 2.6 0 0 1-2.6 2.6h-13.6a2.6 2.6 0 0 1-2.6-2.6v-34.1l.1-.8zM435.3 307.1l1.5-.5h13.7a2.6 2.6 0 0 1 2.6 2.6v34.1a2.6 2.6 0 0 1-2.6 2.6h-13.7a2.6 2.6 0 0 1-2.6-2.6v-34.1l.2-.8zM457.3 316.5a2.67 2.67 0 0 1 4.3 2.1v15.3a2.66 2.66 0 0 1-2.7 2.6 2.66 2.66 0 0 1-2.7-2.6v-15.3l.2-.8zM507 306.6l1.5-.4h5.4a2.6 2.6 0 0 1 2.6 2.6v1.2l13.6-.1a2.6 2.6 0 0 1 2.6 2.6v11.2a2.6 2.6 0 0 1-2.6 2.6h-12.2v12a2.6 2.6 0 0 1-1.4 2.2v3.2a2.6 2.6 0 0 1-2.6 2.6h-5.4a2.6 2.6 0 0 1-2.6-2.6v-2.8h-4.3a2.6 2.6 0 0 1-2.6-2.6v-22.2a2.6 2.6 0 0 1 2.6-2.6h4.3v-4.7l.1-.9zM60.5 333.3a1.41 1.41 0 0 1 1.9-1.3 1.41 1.41 0 0 1 .5 2.3 1.41 1.41 0 0 1-2.3-.4l-.1-.6"/>
<path d="M91.8 349v4M132.8 349v4M173.7 349v4M214.7 349v4M255.6 349v4M296.6 349v4M337.5 349v4M378.5 349v4M419.4 349v4M460.3 349v4M501.3 349v4M542.2 349v4"/>
<circle cx="69.1" cy="78.6" r="5.9"/>
<circle cx="232.4" cy="75.6" r="1.41"/>
<circle cx="300.8" cy="75.6" r="1.41"/>
<circle cx="399.5" cy="78" r="1.41"/>
<circle cx="539.3" cy="78" r="1.41"/>
<circle cx="205.5" cy="91.5" r="1.41"/>
<circle cx="539.3" cy="93" r="1.41"/>
<circle cx="96" cy="106.4" r="1.41"/>
<circle cx="264.8" cy="106.4" r="1.41"/>
<circle cx="459.6" cy="107.8" r="1.41"/>
<circle cx="285.8" cy="120.7" r="1.41"/>
<circle cx="414.5" cy="120.7" r="1.41"/>
<circle cx="526.7" cy="120.2" r="5.9"/>
<circle cx="143.6" cy="154.1" r="1.41"/>
<circle cx="210.2" cy="154.1" r="1.41"/>
<circle cx="386" cy="154.9" r="1.41"/>
<circle cx="431.1" cy="159.7" r="1.41"/>
<circle cx="249.8" cy="170" r="1.41"/>
<circle cx="538.9" cy="174.6" r="1.41"/>
<circle cx="96" cy="186" r="1.41"/>
<circle cx="371" cy="189.6" r="1.41"/>
<circle cx="538.9" cy="189.6" r="1.41"/>
<circle cx="173.4" cy="208.4" r="1.41"/>
<circle cx="429" cy="209.3" r="1.41"/>
<circle cx="368.9" cy="224.1" r="1.41"/>
<circle cx="538.9" cy="239.1" r="1.41"/>
<circle cx="538.9" cy="224.1" r="1.41"/>
<circle cx="244.6" cy="245.9" r="1.41"/>
<circle cx="225.1" cy="266.2" r="1.41"/>
<circle cx="383.9" cy="260.9" r="1.41"/>
<circle cx="69.1" cy="286.6" r="5.9"/>
<circle cx="280.2" cy="289.2" r="1.41"/>
<circle cx="413.8" cy="289.2" r="1.41"/>
<circle cx="526.7" cy="286.6" r="5.9"/>
<circle cx="61.9" cy="318.3" r="1.41"/>
<circle cx="259.6" cy="308" r="1.41"/>
<circle cx="458.9" cy="303.8" r="1.41"/>
<circle cx="539.3" cy="318.7" r="1.41"/>
<circle cx="158.6" cy="333.3" r="1.41"/>
<circle cx="398.8" cy="333.7" r="1.41"/>
<circle cx="539.3" cy="333.7" r="1.41"/>
<circle cx="195.2" cy="341.7" r="1.41"/>
<circle cx="295.2" cy="341.7" r="1.41"/>
</g>
<g fill="none" stroke="#d0021b" stroke-width=".37">
<circle cx="232.4" cy="75.6" r="3.1"/>
<circle cx="300.8" cy="75.6" r="3.1"/>
<circle cx="399.5" cy="78" r="3.1"/>
<circle cx="420" cy="75.2" r="3.1"/>
<circle cx="444.3" cy="75.2" r="3.1"/>
<circle cx="511.2" cy="70.7" r="3.1"/>
<circle cx="539.3" cy="78" r="3.1"/>
<circle cx="205.5" cy="91.5" r="3.1"/>
<circle cx="420" cy="95.7" r="3.1"/>
<circle cx="444.3" cy="95.7" r="3.1"/>
<circle cx="539.3" cy="93" r="3.1"/>
<circle cx="96" cy="106.4" r="3.1"/>
<circle cx="117.1" cy="103.6" r="3.1"/>
<circle cx="177.1" cy="110.9" r="3.1"/>
<circle cx="221.8" cy="103.6" r="3.1"/>
<circle cx="239.9" cy="104.6" r="3.1"/>
<circle cx="264.8" cy="106.4" r="3.1"/>
<circle cx="308.7" cy="103" r="3.1"/>
<circle cx="368.7" cy="110.3" r="3.1"/>
<circle cx="459.6" cy="107.8" r="3.1"/>
<circle cx="511.2" cy="100.2" r="3.1"/>
<circle cx="117.1" cy="124.1" r="3.1"/>
<circle cx="221.8" cy="124.1" r="3.1"/>
<circle cx="239.9" cy="123.1" r="3.1"/>
<circle cx="285.8" cy="120.7" r="3.1"/>
<circle cx="308.7" cy="123.5" r="3.1"/>
<circle cx="414.5" cy="120.7" r="3.1"/>
<circle cx="143.6" cy="154.1" r="3.1"/>
<circle cx="210.2" cy="154.1" r="3.1"/>
<circle cx="269.7" cy="152.2" r="3.1"/>
<circle cx="386" cy="154.9" r="3.1"/>
<circle cx="431.1" cy="159.7" r="3.1"/>
<circle cx="141.8" cy="178.5" r="3.1"/>
<circle cx="160.3" cy="178.5" r="3.1"/>
<circle cx="192.4" cy="177.9" r="3.1"/>
<circle cx="212.9" cy="177.9" r="3.1"/>
<circle cx="249.8" cy="170" r="3.1"/>
<circle cx="269.7" cy="172.7" r="3.1"/>
<circle cx="300.4" cy="165.4" r="3.1"/>
<circle cx="391.5" cy="171.9" r="3.1"/>
<circle cx="415.8" cy="171.9" r="3.1"/>
<circle cx="484.6" cy="167.3" r="3.1"/>
<circle cx="538.9" cy="174.6" r="3.1"/>
<circle cx="96" cy="186" r="3.1"/>
<circle cx="140.8" cy="196.6" r="3.1"/>
<circle cx="161.3" cy="196.6" r="3.1"/>
<circle cx="371" cy="189.6" r="3.1"/>
<circle cx="391.5" cy="192.3" r="3.1"/>
<circle cx="415.8" cy="192.3" r="3.1"/>
<circle cx="484.6" cy="196.8" r="3.1"/>
<circle cx="538.9" cy="189.6" r="3.1"/>
<circle cx="173.4" cy="208.4" r="3.1"/>
<circle cx="429" cy="209.3" r="3.1"/>
<circle cx="484.6" cy="216.9" r="3.1"/>
<circle cx="148.1" cy="233.1" r="3.1"/>
<circle cx="205.6" cy="237.8" r="3.1"/>
<circle cx="368.9" cy="224.1" r="3.1"/>
<circle cx="389.4" cy="221.4" r="3.1"/>
<circle cx="413.8" cy="221.4" r="3.1"/>
<circle cx="538.9" cy="224.1" r="3.1"/>
<circle cx="538.9" cy="239.1" r="3.1"/>
<circle cx="244.6" cy="245.9" r="3.1"/>
<circle cx="265.7" cy="243.1" r="3.1"/>
<circle cx="325.7" cy="250.4" r="3.1"/>
<circle cx="389.4" cy="241.9" r="3.1"/>
<circle cx="413.8" cy="241.9" r="3.1"/>
<circle cx="484.6" cy="246.4" r="3.1"/>
<circle cx="225.1" cy="266.2" r="3.1"/>
<circle cx="265.7" cy="263.6" r="3.1"/>
<circle cx="383.9" cy="260.9" r="3.1"/>
<circle cx="140.8" cy="293.3" r="3.1"/>
<circle cx="161.3" cy="293.3" r="3.1"/>
<circle cx="192.4" cy="282.4" r="3.1"/>
<circle cx="212.9" cy="282.4" r="3.1"/>
<circle cx="280.2" cy="289.2" r="3.1"/>
<circle cx="300" cy="286.4" r="3.1"/>
<circle cx="330.7" cy="299.6" r="3.1"/>
<circle cx="413.8" cy="289.2" r="3.1"/>
<circle cx="61.9" cy="318.3" r="3.1"/>
<circle cx="108" cy="311" r="3.1"/>
<circle cx="140.8" cy="312.2" r="3.1"/>
<circle cx="161.3" cy="312.2" r="3.1"/>
<circle cx="193.4" cy="300.5" r="3.1"/>
<circle cx="211.9" cy="300.5" r="3.1"/>
<circle cx="259.6" cy="308" r="3.1"/>
<circle cx="300" cy="306.9" r="3.1"/>
<circle cx="419.3" cy="316" r="3.1"/>
<circle cx="443.6" cy="316" r="3.1"/>
<circle cx="458.9" cy="303.8" r="3.1"/>
<circle cx="511.2" cy="311.5" r="3.1"/>
<circle cx="539.3" cy="318.7" r="3.1"/>
<circle cx="61.9" cy="333.3" r="3.1"/>
<circle cx="158.6" cy="333.3" r="3.1"/>
<circle cx="398.8" cy="333.7" r="3.1"/>
<circle cx="419.3" cy="336.5" r="3.1"/>
<circle cx="443.6" cy="336.5" r="3.1"/>
<circle cx="539.3" cy="333.7" r="3.1"/>
<circle cx="108" cy="340.5" r="3.1"/>
<circle cx="195.2" cy="341.7" r="3.1"/>
<circle cx="295.2" cy="341.7" r="3.1"/>
<circle cx="511.2" cy="341" r="3.1"/>
</g>
<g fill="none" stroke="#0047b3" stroke-width=".71" stroke-linecap="butt">
<circle cx="69.1" cy="78.6" r="7"/>
<circle cx="526.7" cy="120.2" r="7"/>
<circle cx="69.1" cy="286.6" r="7"/>
<circle cx="526.7" cy="286.6" r="7"/>
</g>
<path d="M64.2 73.7l9.8 9.8M74 73.7l-9.8 9.8M521.8 115.3l9.8 9.8M531.6 115.3l-9.8 9.8M64.2 281.7l9.8 9.8M74 281.7l-9.8 9.8M521.8 281.7l9.8 9.8M531.6 281.7l-9.8 9.8" fill="none" stroke="#0047b3" stroke-width=".63"/>
<path d="M130.6 261.9l-57.1 22.9" fill="none" stroke="#0047b3" stroke-width=".46"/>
<path d="M74.4 283.8l.4 1.1-1.3-.1z" fill="#0047b3" stroke="#0047b3" stroke-width=".46"/>
<path d="M127.7 253l.7-.2h27.6a.8 .8 0 0 1 .9 .9v7.2a.8 .8 0 0 1-.9 .9h-27.6a.8 .8 0 0 1-.9-.9v-7.2z" fill="#fff" stroke="#0047b3" stroke-width=".35"/>
<path d="M73.5 80.3l57.9 23" fill="none" stroke="#0047b3" stroke-width=".46"/>
<path d="M73.5 80.3l1.3-.1-.4 1.1z" fill="#0047b3" stroke="#0047b3" stroke-width=".46"/>
<path d="M127.7 103.7l.7-.3h29.7a.8 .8 0 0 1 .9 .9v7.2a.8 .8 0 0 1-.9 .9h-29.7a.8 .8 0 0 1-.9-.9v-7.2z" fill="#fff" stroke="#0047b3" stroke-width=".35"/>
<path d="M464.4 261.9l57.9 23" fill="none" stroke="#0047b3" stroke-width=".46"/>
<path d="M521.4 283.9l.9 1-1.3 .1z" fill="#0047b3" stroke="#0047b3" stroke-width=".46"/>
<path d="M437 253l.7-.2h29.7a.8 .8 0 0 1 .9 .9v7.2a.8 .8 0 0 1-.9 .9h-29.7a.8 .8 0 0 1-.9-.9v-7.2z" fill="#fff" stroke="#0047b3" stroke-width=".35"/>
<path d="M522.3 121.9l-58.8 23" fill="none" stroke="#0047b3" stroke-width=".46"/>
<path d="M520.9 121.8l1.4 .1-.9 1z" fill="#0047b3" stroke="#0047b3" stroke-width=".46"/>
<path d="M434.9 145.3l.7-.3h31.8a.8 .8 0 0 1 .9 .9v7.2a.8 .8 0 0 1-.9 .9h-31.8a.8 .8 0 0 1-.9-.9v-7.2z" fill="#fff" stroke="#0047b3" stroke-width=".35"/>
<path d="M8 8h578v404h-578zM12 373h570v35h-570z" fill="none" stroke="#101010" stroke-width=".39"/>
<circle cx="22" cy="384" r="3.3" fill="none" stroke="#d0021b" stroke-width=".46"/>
<circle cx="22" cy="398" r="3.3" fill="none" stroke="#0047b3" stroke-width=".63" stroke-linecap="butt"/>
<path d="M19.7 395.7l4.6 4.6M24.3 395.7l-4.6 4.6" fill="none" stroke="#0047b3" stroke-width=".53"/>
<path d="M367 376v29" fill="none" stroke="#101010" stroke-width=".28"/>
<path d="M8 8h578v41h-578z" fill="none" stroke="#101010" stroke-width=".32"/>
<text font-size="4.9" x="14" y="21.3">SPLITTING BOARD V2 - AOM CLEARANCE 2026-10-14 - WHICH HOLES ARE TAPPED</text>
<text font-size="4.2" fill="#d0021b" x="32" y="385.1">TAP - 101 x #8-32 UNC</text>
<text font-size="4.2" fill="#0047b3" x="32" y="399.1">DO NOT TAP - 4 x 1/4-20 clearance</text>
<text font-size="3.2" x="378" y="383.8">105 holes. Every hole is marked.</text>
<g font-size="3" fill="#0047b3">
<text x="128.4" y="106.9">DO NOT TAP</text>
<text x="128.4" y="110.5">X 22.22 Y 333.38</text>
<text x="446.9" y="148.5">DO NOT TAP</text>
<text x="435.6" y="152.1">X 581.02 Y 282.57</text>
<text x="128.4" y="256.2">DO NOT TAP</text>
<text x="446.9" y="256.2">DO NOT TAP</text>
<text x="128.4" y="259.8">X 22.22 Y 79.38</text>
<text x="437.7" y="259.8">X 581.02 Y 79.38</text>
</g>
<g font-size="2.9">
<text x="378" y="394.8">Pocket corner radii are end-mill fllets, not holes.</text>
<text x="424.1" y="394.8">i</text>
</g>
<g font-size="2.8">
<text x="14" y="30.6">Geometry: Splitting_Board_V2_baseplate_24x14in.step</text>
<text x="14" y="34.9">This sheet identifes threaded and clearance holes. Drill sizes, tolerances, material and fnish: shop standard.</text>
<text x="37.4" y="34.9">i</text>
<text x="138" y="34.9">i</text>
<text x="14" y="38.7">AOM MACHINING: 6 mm side clearance; front relief 4 mm deep, R3 corners. Bearing faces and installation height unchanged.</text>
<text x="457.8" y="42.7">PLATE</text>
<text x="469.6" y="42.7">603.25 x 349.25 x 25.40 mm</text>
<text x="520.6" y="42.7">UNITS mm</text>
<text x="540.9" y="42.7">COORDINATES = STEP FILE</text>
<text x="53.5" y="364">DATUM X 3.175 Y 3.175 (lower-left outline corner)</text>
<text x="551" y="404">SCALE 1 : 1.22</text>
</g>
<g font-size="2.5">
<text x="42.8" y="65.6">350</text>
<text x="42.8" y="106.6">300</text>
<text x="42.8" y="147.5">250</text>
<text x="42.8" y="188.5">200</text>
<text x="42.8" y="229.4">150</text>
<text x="42.8" y="270.4">100</text>
<text x="44.4" y="311.3">50</text>
<text x="90.3" y="356.9">50</text>
<text x="130.4" y="356.9">100</text>
<text x="171.4" y="356.9">150</text>
<text x="212.3" y="356.9">200</text>
<text x="253.3" y="356.9">250</text>
<text x="294.2" y="356.9">300</text>
<text x="335.2" y="356.9">350</text>
<text x="376.1" y="356.9">400</text>
<text x="417" y="356.9">450</text>
<text x="458" y="356.9">500</text>
<text x="498.9" y="356.9">550</text>
<text x="539.9" y="356.9">600</text>
</g>
</svg>
